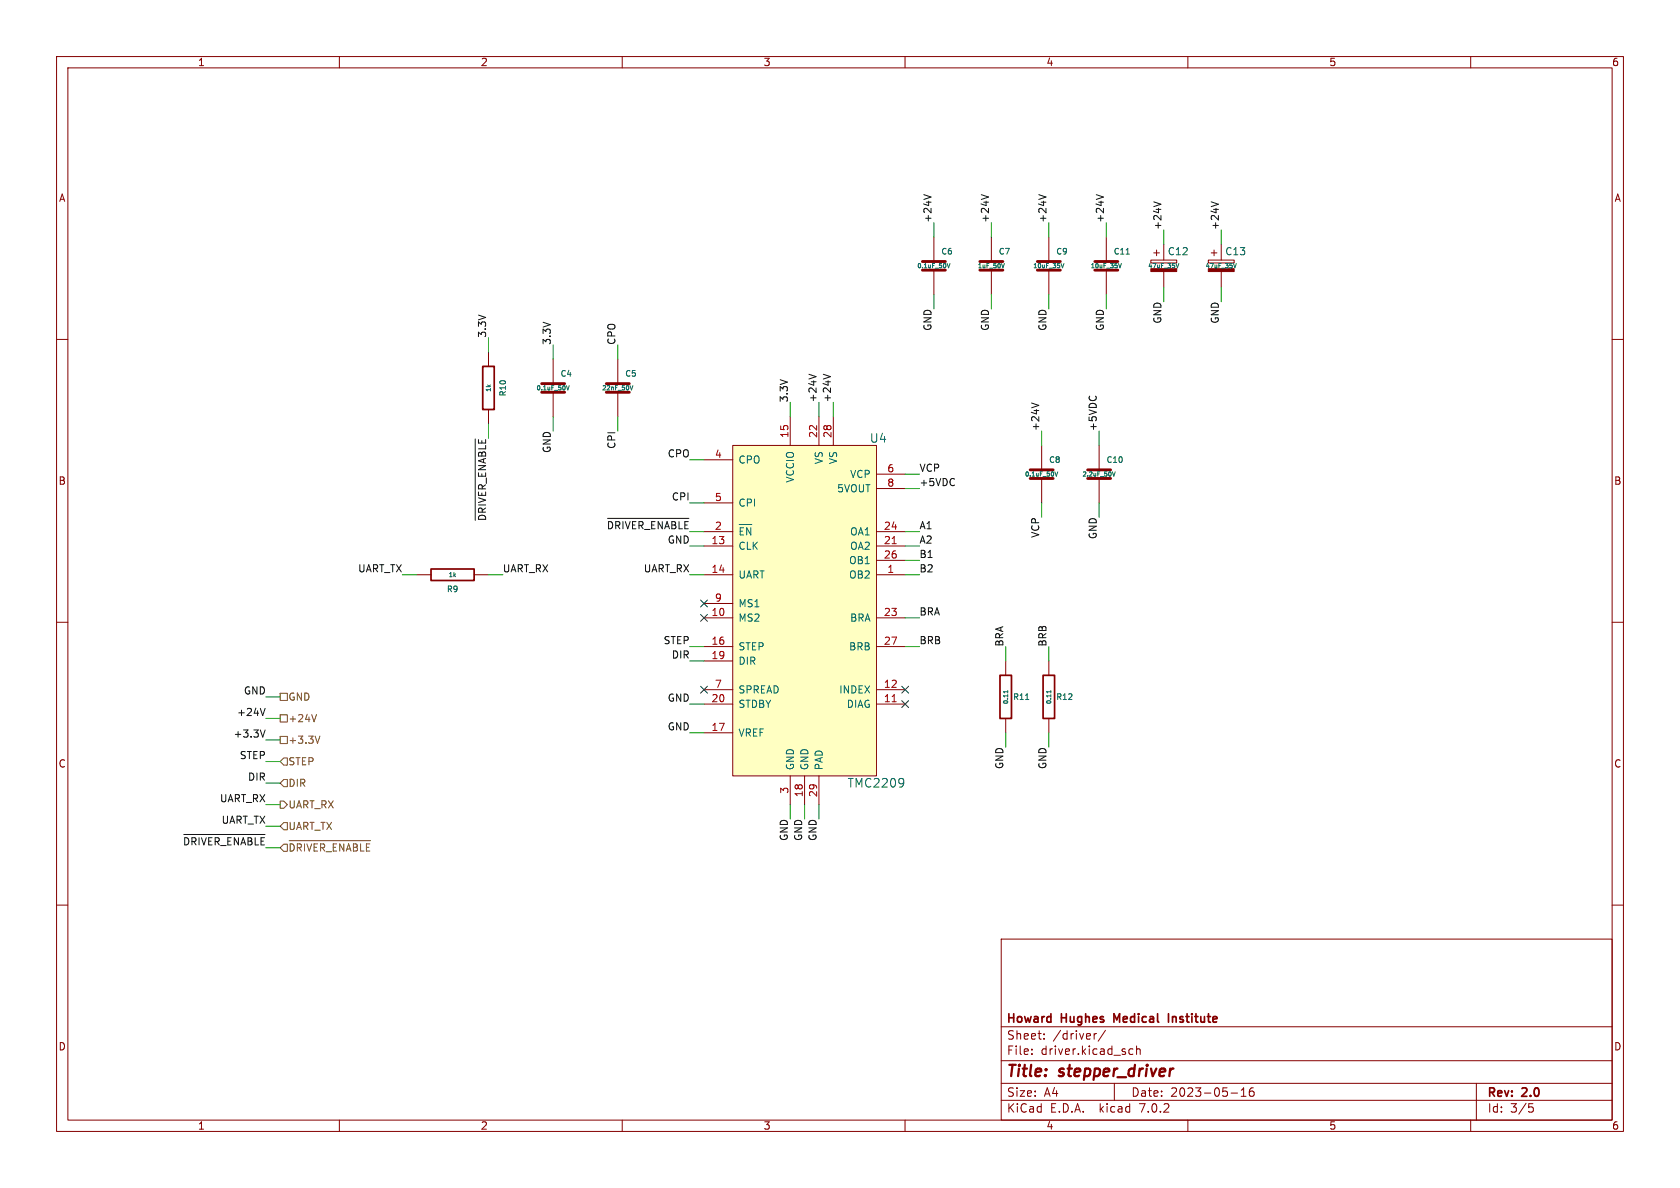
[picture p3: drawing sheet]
<svg xmlns="http://www.w3.org/2000/svg" width="297mm" height="210mm" viewBox="0 0 297 210" stroke-linecap="round" stroke-linejoin="round" font-family="sans-serif">
<g fill="none" stroke="#840000" stroke-width=".18">
<path d="M10 10h277v190h-277zM12 12h273v186h-273zM60 10v2M110 10v2M160 10v2M210 10v2M260 10v2M10 60h2M165.1 41.9v4.3M165.1 47.8v4.3M175.3 41.9v4.3M175.3 47.8v4.3"/>
<path d="M185.4 41.9v4.3M185.4 47.8v4.3M195.6 41.9v4.3M195.6 47.8v4.3M203.5 46h4.5v.5h-4.5zM204 44.7h1M204.5 44.2v1M205.7 43.2v2.8M205.7 48v2.8M213.6 46h4.6v.5h-4.6zM214.1 44.7h1M214.6 44.2v1"/>
<path d="M215.9 43.2v2.8M215.9 48v2.8M285 60h2M86.4 62.2v2.6M86.4 72.4v2.5M97.8 63.5v4.3M97.8 69.3v4.4M109.2 63.5v4.3M109.2 69.3v4.4M129.5 78.7h25.4v58.5h-25.4zM139.7 73.7v5M144.8 73.7v5"/>
<path d="M147.3 73.7v5M184.1 78.7v4.4M194.3 78.7v4.4M124.5 96.5h5M124.5 94h5M124.5 81.3h5M124.5 88.9h5M154.9 96.5h5.1M154.9 94h5.1M154.9 99.1h5.1M154.9 83.8h5.1M154.9 86.4h5.1"/>
<path d="M184.1 84.6v4.3M194.3 84.6v4.3M10 110h2M73.7 101.6h2.5M83.8 101.6h2.6M124.5 101.6h5M124.5 109.2h5M124.5 114.3h5M124.5 116.8h5M124.5 106.7h5M154.9 101.6h5.1M154.9 109.2h5.1"/>
<path d="M154.9 114.3h5.1M177.8 116.8v2.6M185.4 116.8v2.6M285 110h2M124.5 124.5h5M124.5 121.9h5M124.5 129.5h5M139.7 137.2v5M142.2 137.2v5M144.8 137.2v5M154.9 124.5h5.1M154.9 121.9h5.1"/>
<path d="M177.8 127v2.5M185.4 127v2.5M10 160h2M285 160h2M177 166h108v32h-108zM60 198v2M110 198v2M160 198v2M177 194.5h108M177 191.5h108M177 187.5h108M177 181.5h108"/>
<path d="M182.4 186.3v.1M182.4 185.5v.1M184.6 183.6v.1M184.6 182.8v.1M193.4 182.7v1M193.9 182.7l-.3 .1-.2 .2M195.4 182.1l-1.3 2M197 191.5v3M199.6 186.3l.3 .1 .4-.1M200.3 185.5l-.4-.1-.3 .1M200.9 185.5l.2-.1 .4 .1 .1 .9M200.9 184.9v1.5"/>
<path d="M210 198v2M217.6 193.2h1.2M219.4 193.8h.9M219.4 192.7l.5-.4v1.5M221.6 192.3a.59 .59 0 0 0-.7 .6v.6l.1 .2 .4 .1 .2-.1 .1-.5-.1-.3h-.5l-.2 .3M260 198v2M261 191.5v6.5M270.3 195.1h.7M270.4 195.7h.4l.3 .3-.2 .5-.5 .1"/>
</g>
<path d="M85.3 64.8h2.1v7.6h-2.1zM76.2 100.6h7.6v2h-7.6zM176.8 119.4h2v7.6h-2zM184.4 119.4h2v7.6h-2zM206.6 179.2v1.5" fill="none" stroke="#840000" stroke-width=".3"/>
<g fill="none" stroke="#840000" stroke-width=".51">
<path d="M163.1 47.8h4M163.1 46.2h4M173.2 47.8h4.1M173.2 46.2h4.1M183.4 47.8h4.1M183.4 46.2h4.1M193.5 47.8h4.1M193.5 46.2h4.1M95.8 69.3h4M95.8 67.8h4M107.2 69.3h4.1M107.2 67.8h4.1"/>
<path d="M182.1 84.6h4.1M182.1 83.1h4.1M192.3 84.6h4M192.3 83.1h4"/>
</g>
<g fill="none" stroke="#006464" stroke-width=".18">
<path d="M167.4 46.6l.3 .7 .2-.7M177.6 46.6l-.3 .7M187.6 46.6l.2 .7 .3-.7M197.7 46.6l.3 .7 .2-.7M199.1 44.9h.6M207.9 46.6l.3 .7 .2-.7M218.1 46.6l.2 .7 .3-.7M100.1 68.2l.3 .7 .2-.7M111.4 68.2l.2 .7 .3-.7M130.7 92.7h2.2M130.9 93.9h.4M131.5 93.3h-.6v1.3h.6"/>
<path d="M132.7 93.3v1.3l-.7-1.3v1.3M186.5 83.4l.2 .8 .3-.8M196.7 83.4l.2 .8 .3-.8M159.7 137.8v1M159.8 138.3l-.1 .1M178.2 122.3h-.8l.1 .1M178.2 122.1v.4M181.3 123.7h.6M185.8 122.1v.4M185.8 122.3h-.8l.1 .1"/>
</g>
<g fill="#840000" stroke="#840000" stroke-width=".18">
<path d="M213.6 47.5h4.6v.5h-4.6z"/>
<path d="M203.5 47.5h4.5v.5h-4.5z"/>
</g>
<path d="M129.5 78.7h25.4v58.5h-25.4z" fill="#ffffc2" stroke="#ffffc2" stroke-width=".18"/>
<path d="M157.7 96.1h.7M157.7 124.1h.7" fill="none" stroke="#a90000" stroke-width=".18"/>
<g fill="none" stroke="#725600" stroke-width=".18">
<path d="M49.5 130.2h1.3v1.2h-1.3zM49.5 122.6h1.3v1.2h-1.3zM49.5 126.4h1.3v1.2h-1.3zM50.2 134h.6v1.3h-.6l-.7-.7zM50.2 137.8h.6v1.3h-.6l-.7-.7zM55.9 126.3l-.4 1.3M56.6 130.1l-.5 1.3M49.5 141.6h.7l.6 .6-.6 .7h-.7zM50.2 149.2h.6v1.3h-.6l-.7-.6zM50.2 145.4h.6v1.3h-.6l-.7-.6zM51.1 148.6h14.4M52 149.5l-.2-.3h-.5v1.2"/>
<path d="M53.3 149.4l-.3-.2h-.4v1.2M53.8 149.2v1.2M54.3 149.2l.4 1.2 .4-1.2M56.1 149.2h-.6v1.2M57.4 149.4l-.2-.2h-.5v1.2M59.5 149.2h-.6v1.2M60.8 149.2v1.2l-.7-1.2v1.2M61.2 150.4l.4-1.2 .5 1.2M63.1 149.4l-.2-.2h-.4v1.2M63.8 149.2v1.2M65.4 149.2h-.6v1.2"/>
</g>
<g fill="none" stroke="#0f0f0f" stroke-width=".18">
<path d="M163.3 34.4l1.3 .4M173.5 34.4l1.3 .4M183.6 34.4l1.3 .4M193.8 34.4l1.3 .4M204 35.7l1.2 .4M214.1 35.7l1.3 .4M84 77.6v14.4M143 66.2l1.3 .4M145.5 66.2l1.3 .4M182.4 71.2l1.2 .5M107.4 91.6h14.4M46 129l.4 1.3 .5-1.3"/>
<path d="M46.9 125.2l-.5 1.3M32.5 147.5h14.4"/>
</g>
<g fill="none" stroke="#009600" stroke-width=".18">
<path d="M165.1 39.4v2.5M175.3 39.4v2.5M185.4 39.4v2.5M195.6 39.4v2.5M86.4 59.7v2.5M165.1 52.1v2.5M175.3 52.1v2.5M185.4 52.1v2.5M195.6 52.1v2.5M205.7 40.6v2.6M205.7 50.8v2.5M215.9 40.6v2.6"/>
<path d="M215.9 50.8v2.5M97.8 61v2.5M97.8 73.7v2.5M109.2 61v2.5M109.2 73.7v2.5M139.7 71.1v2.6M144.8 71.1v2.6M147.3 71.1v2.6M184.1 76.2v2.5M194.3 76.2v2.5M121.9 88.9h2.6M121.9 96.5h2.6"/>
<path d="M121.9 81.3h2.6M160 96.5h2.6M160 83.8h2.6M160 86.4h2.6M160 94h2.6M160 99.1h2.6M184.1 88.9v2.5M194.3 88.9v2.5M71.1 101.6h2.6M86.4 101.6h2.5M121.9 101.6h2.6M121.9 114.3h2.6"/>
<path d="M121.9 116.8h2.6M160 101.6h2.6M160 114.3h2.6M160 109.2h2.6M177.8 114.3v2.5M185.4 114.3v2.5M47 123.2h2.5M47 127h2.5M47 130.8h2.5M47 138.4h2.5M47 134.6h2.5M121.9 124.5h2.6"/>
<path d="M121.9 129.5h2.6M177.8 129.5v2.6M185.4 129.5v2.6M47 142.2h2.5M47 146.1h2.5M139.7 142.2v2.6M142.2 142.2v2.6M144.8 142.2v2.6"/>
</g>
<path d="M123.9 108.6l1.2 1.2M123.9 106.1l1.2 1.2M125.1 108.6l-1.2 1.2M125.1 106.1l-1.2 1.2M123.9 121.3l1.2 1.2M125.1 121.3l-1.2 1.2M159.4 121.3l1.2 1.2M159.4 123.9l1.2 1.2M160.6 121.3l-1.2 1.2M160.6 123.9l-1.2 1.2" fill="none" stroke="#000084" stroke-width=".18"/>
<g font-size="2.8" fill="#840000">
<text x="178" y="190.8">Title:</text>
<text x="187.4" y="190.8">stepper_driver</text>
</g>
<g font-size="2.1" fill="#006464">
<text x="153.7" y="78.4">U4</text>
<text x="149.8" y="139.4">TMC2209</text>
</g>
<g font-size="2.1" fill="#840000">
<text x="178" y="183.9">Sheet:</text>
<text x="178" y="181.1">Howard</text>
<text x="186.2" y="183.9">/driver/</text>
<text x="187.7" y="181.1">Hughes</text>
<text x="197.5" y="181.1">Medical</text>
<text x="207.6" y="181.1">Institute</text>
<text x="178" y="186.6">File:</text>
<text x="184" y="186.6">driver.kicad_sch</text>
<text x="178" y="196.8">KiCad</text>
<text x="178" y="194">Size:</text>
<text x="184.6" y="194">A4</text>
<text x="185.7" y="196.8">E.D.A.</text>
<text x="194.4" y="196.8">kicad</text>
<text x="200" y="194">Date:</text>
<text x="201.5" y="196.8">7.0.2</text>
<text x="206.9" y="194">2023-05-16</text>
<text x="263" y="194.2">Rev:</text>
<text x="263" y="196.8">Id:</text>
<text x="267" y="196.8">3/5</text>
<text x="269.2" y="194.2">2.0</text>
</g>
<g font-size="1.8" fill="#840000">
<text x="35" y="11.8">1</text>
<text x="85" y="11.8">2</text>
<text x="135" y="11.8">3</text>
<text x="185" y="11.8">4</text>
<text x="235" y="11.8">5</text>
<text x="285" y="11.8">6</text>
<text x="10.4" y="35.8">A</text>
<text x="285.4" y="35.8">A</text>
<text x="10.3" y="85.8">B</text>
<text x="285.3" y="85.8">B</text>
<text x="10.3" y="135.8">C</text>
<text x="285.3" y="135.8">C</text>
<text x="10.3" y="185.8">D</text>
<text x="285.3" y="185.8">D</text>
<text x="35" y="199.8">1</text>
<text x="85" y="199.8">2</text>
<text x="135" y="199.8">3</text>
<text x="185" y="199.8">4</text>
<text x="235" y="199.8">5</text>
<text x="285" y="199.8">6</text>
</g>
<g font-size="1.8" fill="#0f0f0f">
<text x="164.8" y="39.4" transform="rotate(-90 164.8 39.4)">+24V</text>
<text x="174.9" y="39.4" transform="rotate(-90 174.9 39.4)">+24V</text>
<text x="185.1" y="39.4" transform="rotate(-90 185.1 39.4)">+24V</text>
<text x="195.2" y="39.4" transform="rotate(-90 195.2 39.4)">+24V</text>
<text x="205.4" y="40.6" transform="rotate(-90 205.4 40.6)">+24V</text>
<text x="215.6" y="40.6" transform="rotate(-90 215.6 40.6)">+24V</text>
<text x="86" y="59.7" transform="rotate(-90 86 59.7)">3.3V</text>
<text x="164.8" y="58.6" transform="rotate(-90 164.8 58.6)">GND</text>
<text x="174.9" y="58.6" transform="rotate(-90 174.9 58.6)">GND</text>
<text x="185.1" y="58.6" transform="rotate(-90 185.1 58.6)">GND</text>
<text x="195.2" y="58.6" transform="rotate(-90 195.2 58.6)">GND</text>
<text x="205.4" y="57.3" transform="rotate(-90 205.4 57.3)">GND</text>
<text x="215.6" y="57.3" transform="rotate(-90 215.6 57.3)">GND</text>
<text x="97.4" y="61" transform="rotate(-90 97.4 61)">3.3V</text>
<text x="108.9" y="61" transform="rotate(-90 108.9 61)">CPO</text>
<text x="139.4" y="71.1" transform="rotate(-90 139.4 71.1)">3.3V</text>
<text x="144.4" y="71.1" transform="rotate(-90 144.4 71.1)">+24V</text>
<text x="147" y="71.1" transform="rotate(-90 147 71.1)">+24V</text>
<text x="183.8" y="76.2" transform="rotate(-90 183.8 76.2)">+24V</text>
<text x="194" y="76.2" transform="rotate(-90 194 76.2)">+5VDC</text>
<text x="97.4" y="80.2" transform="rotate(-90 97.4 80.2)">GND</text>
<text x="108.9" y="79.5" transform="rotate(-90 108.9 79.5)">CPI</text>
<text x="117.9" y="80.9">CPO</text>
<text x="162.6" y="83.5">VCP</text>
<text x="118.6" y="88.6">CPI</text>
<text x="162.6" y="86">+5VDC</text>
<text x="162.6" y="93.6">A1</text>
<text x="183.8" y="95.2" transform="rotate(-90 183.8 95.2)">VCP</text>
<text x="194" y="95.4" transform="rotate(-90 194 95.4)">GND</text>
<text x="63.2" y="101.3">UART_TX</text>
<text x="88.9" y="101.3">UART_RX</text>
<text x="113.7" y="101.3">UART_RX</text>
<text x="117.9" y="96.2">GND</text>
<text x="162.6" y="96.2">A2</text>
<text x="162.6" y="101.3">B2</text>
<text x="162.6" y="98.7">B1</text>
<text x="117.2" y="114">STEP</text>
<text x="162.6" y="114">BRB</text>
<text x="162.6" y="108.9">BRA</text>
<text x="118.6" y="116.5">DIR</text>
<text x="177.5" y="114.3" transform="rotate(-90 177.5 114.3)">BRA</text>
<text x="185.1" y="114.3" transform="rotate(-90 185.1 114.3)">BRB</text>
<text x="43" y="122.8">GND</text>
<text x="117.9" y="124.1">GND</text>
<text x="41.2" y="130.5">+3.3V</text>
<text x="41.8" y="126.7">+24V</text>
<text x="117.9" y="129.2">GND</text>
<text x="42.3" y="134.3">STEP</text>
<text x="177.5" y="136.1" transform="rotate(-90 177.5 136.1)">GND</text>
<text x="185.1" y="136.1" transform="rotate(-90 185.1 136.1)">GND</text>
<text x="38.8" y="141.9">UART_RX</text>
<text x="43.7" y="138.1">DIR</text>
<text x="39.1" y="145.7">UART_TX</text>
<text x="139.4" y="148.8" transform="rotate(-90 139.4 148.8)">GND</text>
<text x="141.9" y="148.8" transform="rotate(-90 141.9 148.8)">GND</text>
<text x="144.4" y="148.8" transform="rotate(-90 144.4 148.8)">GND</text>
</g>
<g font-size="1.8" fill="#006464">
<text x="206.4" y="45.3">C12</text>
<text x="216.5" y="45.3">C13</text>
<text x="130.6" y="82.1">CPO</text>
<text x="145.6" y="82.2" transform="rotate(-90 145.6 82.2)">VS</text>
<text x="148.1" y="82.2" transform="rotate(-90 148.1 82.2)">VS</text>
<text x="130.6" y="89.7">CPI</text>
<text x="140.5" y="85.4" transform="rotate(-90 140.5 85.4)">VCCIO</text>
<text x="147.9" y="87.2">5VOUT</text>
<text x="150.2" y="84.6">VCP</text>
<text x="150.2" y="94.8">OA1</text>
<text x="130.6" y="97.3">CLK</text>
<text x="150" y="99.9">OB1</text>
<text x="150.2" y="97.3">OA2</text>
<text x="130.6" y="102.4">UART</text>
<text x="130.6" y="107.5">MS1</text>
<text x="150" y="102.4">OB2</text>
<text x="130.6" y="110">MS2</text>
<text x="150.2" y="110">BRA</text>
<text x="130.6" y="115.1">STEP</text>
<text x="130.6" y="117.7">DIR</text>
<text x="150" y="115.1">BRB</text>
<text x="130.6" y="125.3">STDBY</text>
<text x="130.6" y="122.7">SPREAD</text>
<text x="148.2" y="122.7">INDEX</text>
<text x="149.6" y="125.3">DIAG</text>
<text x="130.6" y="130.4">VREF</text>
<text x="140.5" y="136.1" transform="rotate(-90 140.5 136.1)">GND</text>
<text x="143.1" y="136.1" transform="rotate(-90 143.1 136.1)">GND</text>
<text x="145.6" y="136.1" transform="rotate(-90 145.6 136.1)">PAD</text>
</g>
<g font-size="1.8" fill="#a90000">
<text x="139.4" y="77.5" transform="rotate(-90 139.4 77.5)">15</text>
<text x="144.5" y="77.5" transform="rotate(-90 144.5 77.5)">22</text>
<text x="147.1" y="77.5" transform="rotate(-90 147.1 77.5)">28</text>
<text x="126.3" y="81">4</text>
<text x="156.8" y="83.6">6</text>
<text x="126.3" y="88.6">5</text>
<text x="156.8" y="86.1">8</text>
<text x="126.3" y="93.7">2</text>
<text x="156.2" y="93.7">24</text>
<text x="125.7" y="96.3">13</text>
<text x="125.7" y="101.3">14</text>
<text x="156.2" y="96.3">21</text>
<text x="156.2" y="98.8">26</text>
<text x="156.8" y="101.3">1</text>
<text x="126.3" y="106.4">9</text>
<text x="125.7" y="109">10</text>
<text x="156.2" y="109">23</text>
<text x="125.7" y="114">16</text>
<text x="125.7" y="116.6">19</text>
<text x="156.2" y="114">27</text>
<text x="125.7" y="124.2">20</text>
<text x="126.3" y="121.7">7</text>
<text x="156.2" y="124.2">11</text>
<text x="156.2" y="121.7">12</text>
<text x="125.7" y="129.3">17</text>
<text x="139.4" y="140.4" transform="rotate(-90 139.4 140.4)">3</text>
<text x="142" y="141" transform="rotate(-90 142 141)">18</text>
<text x="144.5" y="141" transform="rotate(-90 144.5 141)">29</text>
</g>
<g font-size="1.8" fill="#009600">
<text x="86" y="92.2" transform="rotate(-90 86 92.2)">~{DRIVER_ENABLE}</text>
<text x="107.2" y="93.6">~{DRIVER_ENABLE}</text>
<text x="32.2" y="149.5">~{DRIVER_ENABLE}</text>
</g>
<g font-size="1.8" fill="#725600">
<text x="51" y="124">GND</text>
<text x="51" y="131.6">+3.3V</text>
<text x="51" y="127.8">+24V</text>
<text x="51" y="135.4">STEP</text>
<text x="51" y="139.3">DIR</text>
<text x="51" y="143.1">UART_RX</text>
<text x="51" y="146.9">UART_TX</text>
<text x="51" y="151.3">~{DRIVER_ENABLE}</text>
</g>
<g font-size="1.4" fill="#006464">
<text x="166.3" y="45.1">C6</text>
<text x="176.5" y="45.1">C7</text>
<text x="186.7" y="45.1">C9</text>
<text x="196.8" y="45.1">C11</text>
<text x="89.6" y="70.1" transform="rotate(-90 89.6 70.1)">R10</text>
<text x="99" y="66.7">C4</text>
<text x="110.5" y="66.7">C5</text>
<text x="185.4" y="82">C8</text>
<text x="195.5" y="82">C10</text>
<text x="78.9" y="104.8">R9</text>
<text x="179" y="123.9">R11</text>
<text x="186.7" y="123.9">R12</text>
</g>
<g font-size="1.1" fill="#006464">
<text x="162.1" y="47.6">0.1uF_50V</text>
<text x="172.8" y="47.6">1uF_50V</text>
<text x="182.6" y="47.6">10uF_35V</text>
<text x="192.7" y="47.6">10uF_35V</text>
<text x="202.9" y="47.6">47uF_35V</text>
<text x="213" y="47.6">47uF_35V</text>
<text x="86.9" y="69.4" transform="rotate(-90 86.9 69.4)">1k</text>
<text x="94.8" y="69.2">0.1uF_50V</text>
<text x="106.4" y="69.2">22nF_50V</text>
<text x="181.1" y="84.4">0.1uF_50V</text>
<text x="191.3" y="84.4">2.2uF_50V</text>
<text x="79.2" y="102.2">1k</text>
<text x="178.4" y="124.6" transform="rotate(-90 178.4 124.6)">0.11</text>
<text x="186" y="124.6" transform="rotate(-90 186 124.6)">0.11</text>
</g>
</svg>
